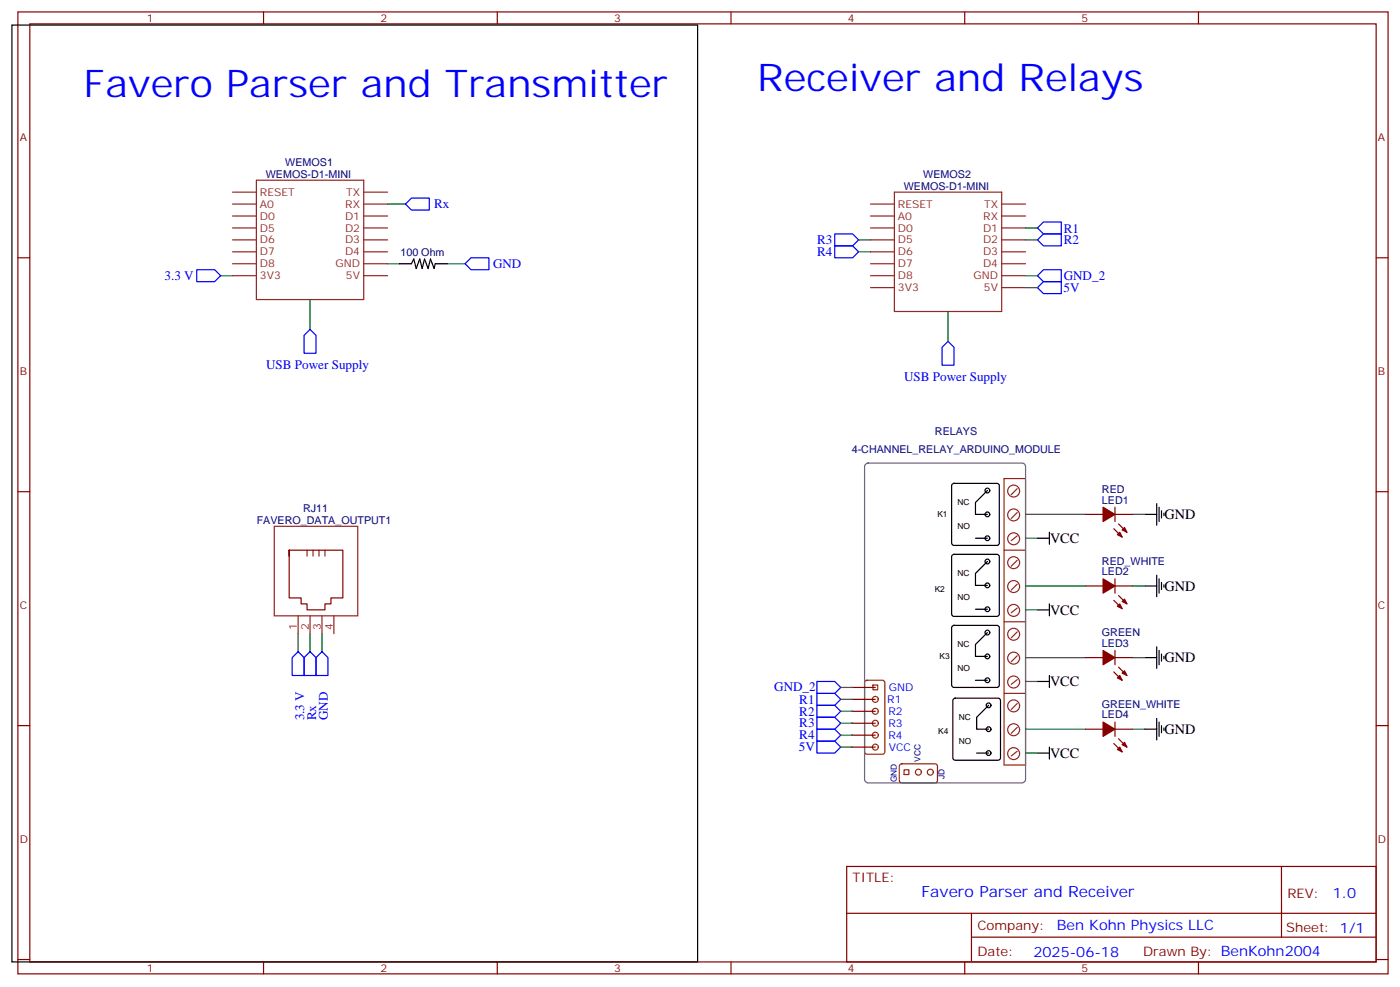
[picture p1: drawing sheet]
<svg xmlns="http://www.w3.org/2000/svg" width="414mm" height="292mm" viewBox="0 0 414 292" stroke-linecap="round" stroke-linejoin="round" font-family="sans-serif">
<g fill="none" stroke="#870000" stroke-width=".35">
<path d="M5.3 3.5h405.3v284.4h-405.3zM8.8 7.1h398.3v277.2h-398.3zM78 3.5v3.6M147.1 3.5v3.6M216.3 3.5v3.6M285.4 3.5v3.6M354.5 3.5v3.6M5.3 76.2h3.5M407.1 76.2h3.5M5.3 145.3h3.5M321 152h5.3M329.5 156.3l2.5 2.5"/>
<path d="M329.8 152h5.3M329.8 149.9v4.3M330.9 154.9l2.5 2.4M407.1 145.3h3.5M85.5 162.6h15.9v14.1h-3.5v1.8h-1.8v1.8h-5.3v-1.8h-1.7v-1.8h-3.6v-14.1v1.8M321 173.2h5.3M329.5 177.4l2.5 2.5M329.8 171.1v4.2M329.8 173.2h5.3M330.9 176l2.5 2.5M321 194.4h5.3M329.5 198.6l2.5 2.5"/>
<path d="M329.8 192.3v4.2M329.8 194.4h5.3M330.9 197.2l2.5 2.5M5.3 214.5h3.5M251.9 203.2h7M251.9 206.7h7M251.9 210.3h7M251.9 213.8h7M251.9 217.3h7M321 215.5h5.3M329.5 219.8l2.5 2.4M329.8 213.4v4.3"/>
<path d="M329.8 215.5h5.3M330.9 218.4l2.5 2.4M407.1 214.5h3.5M251.9 220.8h7M250.5 256.1h156.6v28.2h-156.6zM379.1 256.1v20.9M250.5 270h156.5M287.4 277h119.6M287.4 270v14.1M5.3 283.6h3.5M78 284.3v3.6M147.1 284.3v3.6"/>
<path d="M216.3 284.3v3.6M285.4 284.3v3.6M354.5 284.3v3.6M407.1 283.6h3.5"/>
</g>
<g fill="none" stroke="#008700" stroke-width=".35">
<path d="M114.7 60.3h5.2M114.7 78h3.5M132.3 78h5.3M254 70.9h3.5M254 74.4h3.5M303.4 67.4h3.5M303.4 70.9h3.5M65.3 81.5h3.5M91.7 88.5v8.9M280.5 92.1v8.8M303.4 81.5h3.5M303.4 85h3.5"/>
<path d="M303.4 152h17.6M303.4 159.1h3.5M335.1 152h3.6M303.4 173.2h17.6M335.1 173.2h3.6M88.2 187.3v5.3M91.7 187.3v5.3M95.2 187.3v5.3M303.4 194.4h17.6M303.4 180.3h3.5M335.1 194.4h3.6M248.7 203.2h3.5"/>
<path d="M248.7 206.7h3.5M248.7 210.3h3.5M248.7 213.8h3.5M248.7 217.3h3.5M303.4 201.4h3.5M303.4 215.5h17.6M335.1 215.5h3.6M248.7 220.8h3.5M303.4 222.6h3.5"/>
</g>
<g fill="none" stroke="#00f" stroke-width=".35">
<path d="M58.2 79.7h5.3l1.8 1.8-1.8 1.8h-5.3zM119.9 60.3l1.8-1.7h5.3v3.5h-5.3zM137.6 78l1.7-1.8h5.3v3.5h-5.3zM246.9 69.1h5.3l1.8 1.8-1.8 1.8h-5.3zM246.9 72.7h5.3l1.8 1.7-1.8 1.8h-5.3zM306.9 67.4l1.8-1.8h5.3v3.5h-5.3zM306.9 70.9l1.8-1.8h5.3v3.6h-5.3zM91.7 97.4l1.8 1.7v5.3h-3.5v-5.3zM306.9 81.5l1.8-1.8h5.3v3.6h-5.3zM306.9 85l1.8-1.7h5.3v3.5h-5.3zM280.5 100.9l1.7 1.8v5.2h-3.5v-5.2zM86.4 194.4l1.8-1.8 1.8 1.8v5.3h-3.6z"/>
<path d="M90 194.4l1.7-1.8 1.8 1.8v5.3h-3.5zM93.5 194.4l1.7-1.8 1.8 1.8v5.3h-3.5zM241.7 219.1h5.2l1.8 1.7-1.8 1.8h-5.2zM241.7 201.4h5.2l1.8 1.8-1.8 1.8h-5.2zM241.7 205h5.2l1.8 1.7-1.8 1.8h-5.2zM241.7 208.5h5.2l1.8 1.8-1.8 1.7h-5.2zM241.7 212h5.2l1.8 1.8-1.8 1.7h-5.2zM241.7 215.5h5.2l1.8 1.8-1.8 1.8h-5.2z"/>
</g>
<g fill="none" stroke="#000" stroke-width=".35">
<path d="M3.5 7.4h202.9v276.9h-202.9zM118.2 78h3.5l.7-1.4 .7 2.8 1.1-2.8 .7 2.8 .7-2.8 1 2.8 .8-2.8 1 2.8 .4-1.4h3.5M281.8 143.1l.4-.2h12.7l.5 .2 .2 .5v16.9l-.2 .5-.5 .2h-12.7l-.5-.2-.2-.5v-16.9zM288.6 159.1h3.5M292.1 145l-3.5 3.5v3.5h3.5M306.9 159.1h3.5M310.4 157.3v3.6M338.7 152h3.5M342.2 148.9v6.3M342.9 149.9v4.3M343.6 151v2.1M344.3 151.7v.7"/>
<path d="M281.8 164.1l.4-.2h12.7l.5 .2 .2 .5v16.9l-.2 .5-.5 .2h-12.7l-.5-.2-.2-.5v-16.9zM292.1 166l-3.5 3.5v3.5h3.5M310.4 178.5v3.5M338.7 173.2h3.5M342.2 170v6.4M342.9 171.1v4.2M343.6 172.2v2.1M344.3 172.9v.7M281.8 185.1l.4-.2h12.7l.5 .2 .2 .5v16.9l-.2 .5-.5 .2h-12.7l-.5-.2-.2-.5v-16.9zM288.6 180.1h3.5M292.1 187l-3.5 3.5v3.5h3.5M306.9 180.3h3.5"/>
<path d="M310.4 199.7v3.5M338.7 194.4h3.5M342.2 191.2v6.4M342.9 192.3v4.2M343.6 193.3v2.1M344.3 194v.7M282.1 206.6l.5-.2h12.7l.5 .2 .2 .5v16.9l-.3 .5-.4 .2h-12.7l-.5-.2-.2-.5v-16.9zM288.6 201.1h3.5M292.5 208.5l-3.6 3.5v3.5h3.6M306.9 201.4h3.5M338.7 215.5h3.5M342.2 212.4v6.3"/>
<path d="M342.9 213.4v4.3M343.6 214.5v2.1M344.3 215.2v.7M288.9 222.6h3.6M306.9 222.6h3.5M310.4 220.8v3.6"/>
<circle cx="292.1" cy="152" r=".71"/>
<circle cx="292.1" cy="145" r=".71"/>
<circle cx="292.1" cy="159.1" r=".71"/>
<circle cx="292.1" cy="173" r=".71"/>
<circle cx="292.1" cy="166" r=".71"/>
<circle cx="292.1" cy="187" r=".71"/>
<circle cx="292.1" cy="194" r=".71"/>
<circle cx="292.1" cy="180.1" r=".71"/>
<circle cx="292.1" cy="201.1" r=".71"/>
<circle cx="292.5" cy="215.5" r=".71"/>
<circle cx="292.5" cy="208.5" r=".71"/>
<circle cx="292.5" cy="222.6" r=".71"/>
</g>
<g fill="none" stroke="#8c2424" stroke-width=".35">
<path d="M68.8 56.8h7M75.8 53.3h31.8v35.2h-31.8zM107.6 56.8h7.1M264.6 56.8h31.7v35.3h-31.7zM68.8 60.3h7M68.8 63.9h7M68.8 67.4h7M68.8 70.9h7M68.8 74.4h7M68.8 78h7M107.6 60.3h7.1M107.6 63.9h7.1"/>
<path d="M107.6 67.4h7.1M107.6 70.9h7.1M107.6 74.4h7.1M107.6 78h7.1M257.5 60.3h7.1M257.5 63.9h7.1M257.5 67.4h7.1M257.5 70.9h7.1M257.5 74.4h7.1M257.5 78h7.1M296.3 60.3h7.1M296.3 63.9h7.1"/>
<path d="M296.3 67.4h7.1M296.3 70.9h7.1M296.3 74.4h7.1M296.3 78h7.1M68.8 81.5h7M107.6 81.5h7.1M257.5 81.5h7.1M257.5 85h7.1M296.3 81.5h7.1M296.3 85h7.1M81.1 155.6h24.7v26.4h-24.7zM300.9 144.4l-1.7 1.8"/>
<path d="M300.9 151.5l-1.7 1.8M300.9 158.4l-1.7 1.4M303.4 141.8v84.5M90.8 162.6v1.8M92.6 162.6v1.8M94.4 162.6v1.8M96.1 162.6v1.8M297 162.6h6.4M300.9 165.6l-1.7 1.8M300.9 172.7l-1.7 1.7M300.9 179.7l-1.7 1.4M88.2 182v5.3"/>
<path d="M91.7 182v5.3M95.2 182v5.3M98.8 182v5.3M297 183.8h6.4M300.9 186.8l-1.7 1.7M300.9 193.8l-1.7 1.8M297 205h6.4M300.9 207.9l-1.7 1.8M300.9 215l-1.7 1.8M300.9 200.9l-1.7 1.4M300.9 222.1l-1.7 1.4"/>
<circle cx="299.9" cy="152.2" r="1.76"/>
<circle cx="299.9" cy="145.2" r="1.76"/>
<circle cx="299.9" cy="159.3" r="1.76"/>
<circle cx="299.9" cy="166.3" r="1.76"/>
<circle cx="299.9" cy="173.4" r="1.76"/>
<circle cx="299.9" cy="187.5" r="1.76"/>
<circle cx="299.9" cy="194.5" r="1.76"/>
<circle cx="299.9" cy="180.4" r="1.76"/>
<circle cx="299.9" cy="208.7" r="1.76"/>
<circle cx="299.9" cy="215.7" r="1.76"/>
<circle cx="299.9" cy="201.6" r="1.76"/>
<circle cx="299.9" cy="222.8" r="1.76"/>
</g>
<g fill="none" stroke="#930" stroke-width=".35">
<path d="M303.4 141.5h-6.4v84.6h6.4M256 201.3l.5-.2h4.6l.6 .4 .1 20.7-.5 .7-4.8 .1-.7-.5v-20.7zM258.2 202.5h1.4v1.4h-1.4zM266.3 226l.4-.2h10.2l.4 .7v4.5l-.7 .4h-10.1l-.5-.7v-4.2zM267.5 227.5h1.4v1.5h-1.4z"/>
<circle cx="258.9" cy="206.7" r=".88"/>
<circle cx="258.9" cy="210.3" r=".88"/>
<circle cx="258.9" cy="217.3" r=".88"/>
<circle cx="258.9" cy="213.8" r=".88"/>
<circle cx="258.9" cy="220.8" r=".88"/>
<circle cx="271.7" cy="228.2" r=".88"/>
<circle cx="275.2" cy="228.2" r=".88"/>
</g>
<path d="M256 137.3l.8-.4h45.5l.7 .2 .3 .5 .1 92.8-.2 .6-.6 .4h-45.8l-.6-.2-.4-.5v-92.8z" fill="none" stroke="#666" stroke-width=".35"/>
<g fill="#870000" stroke="#870000" stroke-width=".35">
<path d="M326.3 149.9l3.5 2.1-3.5 2.2z"/>
<path d="M330.6 158l.7-.7 .7 1.5z"/>
<path d="M332 156.6l.7-.7 .7 1.4z"/>
<path d="M326.3 171.1l3.5 2.1-3.5 2.1z"/>
<path d="M330.6 179.2l.7-.7 .7 1.4z"/>
<path d="M332 177.8l.7-.7 .7 1.4z"/>
<path d="M326.3 192.3l3.5 2.1-3.5 2.1z"/>
<path d="M330.6 200.4l.7-.7 .7 1.4z"/>
<path d="M332 199l.7-.7 .7 1.4z"/>
<path d="M326.3 213.4l3.5 2.1-3.5 2.2z"/>
<path d="M330.6 221.5l.7-.7 .7 1.4z"/>
<path d="M332 220.1l.7-.7 .7 1.4z"/>
</g>
<g font-size="11.3" fill="#00f">
<text x="24.7" y="28.6">Favero Parser and Transmitter</text>
<text x="224" y="26.8">Receiver and Relays</text>
</g>
<text font-size="4.6" fill="#00f" x="272.6" y="265.1">Favero Parser and Receiver</text>
<g font-size="4.2">
<text x="344.5" y="153.5">GND</text>
<text x="310.6" y="160.5">VCC</text>
<text x="344.5" y="174.6">GND</text>
<text x="310.6" y="181.7">VCC</text>
<text x="344.5" y="195.8">GND</text>
<text x="310.6" y="202.9">VCC</text>
<text x="344.5" y="217">GND</text>
<text x="310.6" y="224">VCC</text>
</g>
<g font-size="4.2" fill="#00f">
<text x="394.3" y="265.4">1.0</text>
<text x="312.6" y="274.9">Ben Kohn Physics LLC</text>
<text x="305.7" y="282.7">2025-06-18</text>
</g>
<g font-size="3.9" fill="#00f">
<text x="128.4" y="61.6">Rx</text>
<text x="314.7" y="68.7">R1</text>
<text x="241.7" y="72.2">R3</text>
<text x="241.7" y="75.7">R4</text>
<text x="314.7" y="72.3">R2</text>
<text x="48.7" y="82.8">3.3 V</text>
<text x="145.9" y="79.2">GND</text>
<text x="314.7" y="82.8">GND_2</text>
<text x="314.7" y="86.4">5V</text>
<text x="78.7" y="109.2">USB Power Supply</text>
<text x="267.5" y="112.7">USB Power Supply</text>
<text x="229" y="204.3">GND_2</text>
<text x="236.4" y="208">R1</text>
<text x="90" y="213" transform="rotate(-90 90 213)">3.3 V</text>
<text x="93.5" y="213" transform="rotate(-90 93.5 213)">Rx</text>
<text x="97" y="213" transform="rotate(-90 97 213)">GND</text>
<text x="236.4" y="211.5">R2</text>
<text x="236.4" y="215">R3</text>
<text x="236.3" y="222">5V</text>
<text x="236.4" y="218.6">R4</text>
</g>
<g font-size="3.9" fill="#800">
<text x="252.2" y="260.7">TITLE:</text>
<text x="380.9" y="265.4">REV:</text>
<text x="289.1" y="274.9">Company:</text>
<text x="380.5" y="275.5">Sheet: 1/1</text>
<text x="289.1" y="282.6">Date:</text>
<text x="338.2" y="282.7">Drawn By: BenKohn2004</text>
</g>
<g font-size="3.2" fill="#800">
<text x="43.4" y="6.5">1</text>
<text x="112.5" y="6.5">2</text>
<text x="181.7" y="6.5">3</text>
<text x="250.8" y="6.5">4</text>
<text x="320" y="6.5">5</text>
<text x="5.8" y="41.6">A</text>
<text x="407.6" y="41.6">A</text>
<text x="5.8" y="110.8">B</text>
<text x="407.6" y="110.8">B</text>
<text x="5.8" y="179.9">C</text>
<text x="407.6" y="179.9">C</text>
<text x="5.8" y="249.1">D</text>
<text x="407.6" y="249.1">D</text>
<text x="43.4" y="287.3">1</text>
<text x="112.5" y="287.3">2</text>
<text x="181.7" y="287.3">3</text>
<text x="250.8" y="287.3">4</text>
<text x="320" y="287.3">5</text>
</g>
<g font-size="3.2" fill="#000080">
<text x="78.6" y="52.7">WEMOS-D1-MINI</text>
<text x="84.4" y="49.2">WEMOS1</text>
<text x="273.1" y="52.7">WEMOS2</text>
<text x="267.4" y="56.2">WEMOS-D1-MINI</text>
<text x="118.5" y="75.6">100 Ohm</text>
<text x="276.6" y="128.5">RELAYS</text>
<text x="252" y="133.8">4-CHANNEL_RELAY_ARDUINO_MODULE</text>
<text x="326" y="148.9">LED1</text>
<text x="326" y="145.7">RED</text>
<text x="75.9" y="155">FAVERO_DATA_OUTPUT1</text>
<text x="89.6" y="151.5">RJ11</text>
<text x="326" y="166.9">RED_WHITE</text>
<text x="326" y="170">LED2</text>
<text x="326" y="191.2">LED3</text>
<text x="326" y="188">GREEN</text>
<text x="326" y="209.2">GREEN_WHITE</text>
<text x="326" y="212.4">LED4</text>
</g>
<g font-size="3.2" fill="#8d2323">
<text x="76.9" y="57.9">RESET</text>
<text x="102.4" y="57.9">TX</text>
<text x="76.9" y="61.4">A0</text>
<text x="76.9" y="64.9">D0</text>
<text x="102.1" y="64.9">D1</text>
<text x="102.2" y="61.4">RX</text>
<text x="265.6" y="61.4">RESET</text>
<text x="265.6" y="64.9">A0</text>
<text x="290.9" y="64.9">RX</text>
<text x="291.1" y="61.4">TX</text>
<text x="76.9" y="68.4">D5</text>
<text x="76.9" y="72">D6</text>
<text x="102.1" y="72">D3</text>
<text x="102.1" y="68.4">D2</text>
<text x="265.6" y="68.4">D0</text>
<text x="265.6" y="72">D5</text>
<text x="290.8" y="72">D2</text>
<text x="290.8" y="68.4">D1</text>
<text x="76.9" y="75.5">D7</text>
<text x="102.1" y="75.5">D4</text>
<text x="265.6" y="75.5">D6</text>
<text x="290.8" y="75.5">D3</text>
<text x="76.9" y="79">D8</text>
<text x="76.9" y="82.6">3V3</text>
<text x="99.3" y="79">GND</text>
<text x="102.4" y="82.6">5V</text>
<text x="265.6" y="79">D7</text>
<text x="265.6" y="82.6">D8</text>
<text x="288" y="82.6">GND</text>
<text x="290.8" y="79">D4</text>
<text x="265.6" y="86.1">3V3</text>
<text x="291.1" y="86.1">5V</text>
<text x="87.8" y="186.2" transform="rotate(-90 87.8 186.2)">1</text>
<text x="91.4" y="186.2" transform="rotate(-90 91.4 186.2)">2</text>
<text x="94.9" y="186.2" transform="rotate(-90 94.9 186.2)">3</text>
<text x="98.4" y="186.2" transform="rotate(-90 98.4 186.2)">4</text>
</g>
<g font-size="3.2" fill="#00f">
<text x="262.5" y="207.8">R1</text>
<text x="262.9" y="204.3">GND</text>
<text x="262.8" y="211.3">R2</text>
<text x="262.8" y="214.8">R3</text>
<text x="262.8" y="218.4">R4</text>
<text x="262.9" y="221.9">VCC</text>
</g>
<g font-size="2.5">
<text x="283.3" y="149.4">NC</text>
<text x="277.3" y="152.8">K1</text>
<text x="283.3" y="156.4">NO</text>
<text x="283.3" y="170.3">NC</text>
<text x="276.5" y="175">K2</text>
<text x="283.3" y="177.4">NO</text>
<text x="283.3" y="191.3">NC</text>
<text x="277.9" y="194.7">K3</text>
<text x="283.3" y="198.4">NO</text>
<text x="283.6" y="212.9">NC</text>
<text x="277.6" y="217">K4</text>
<text x="283.6" y="219.9">NO</text>
</g>
<g font-size="2.5" fill="#000080">
<text x="272.3" y="225.1" transform="rotate(-90 272.3 225.1)">VCC</text>
<text x="265.3" y="231.2" transform="rotate(-90 265.3 231.2)">GND</text>
<text x="279.4" y="230.3" transform="rotate(-90 279.4 230.3)">JD</text>
</g>
</svg>
